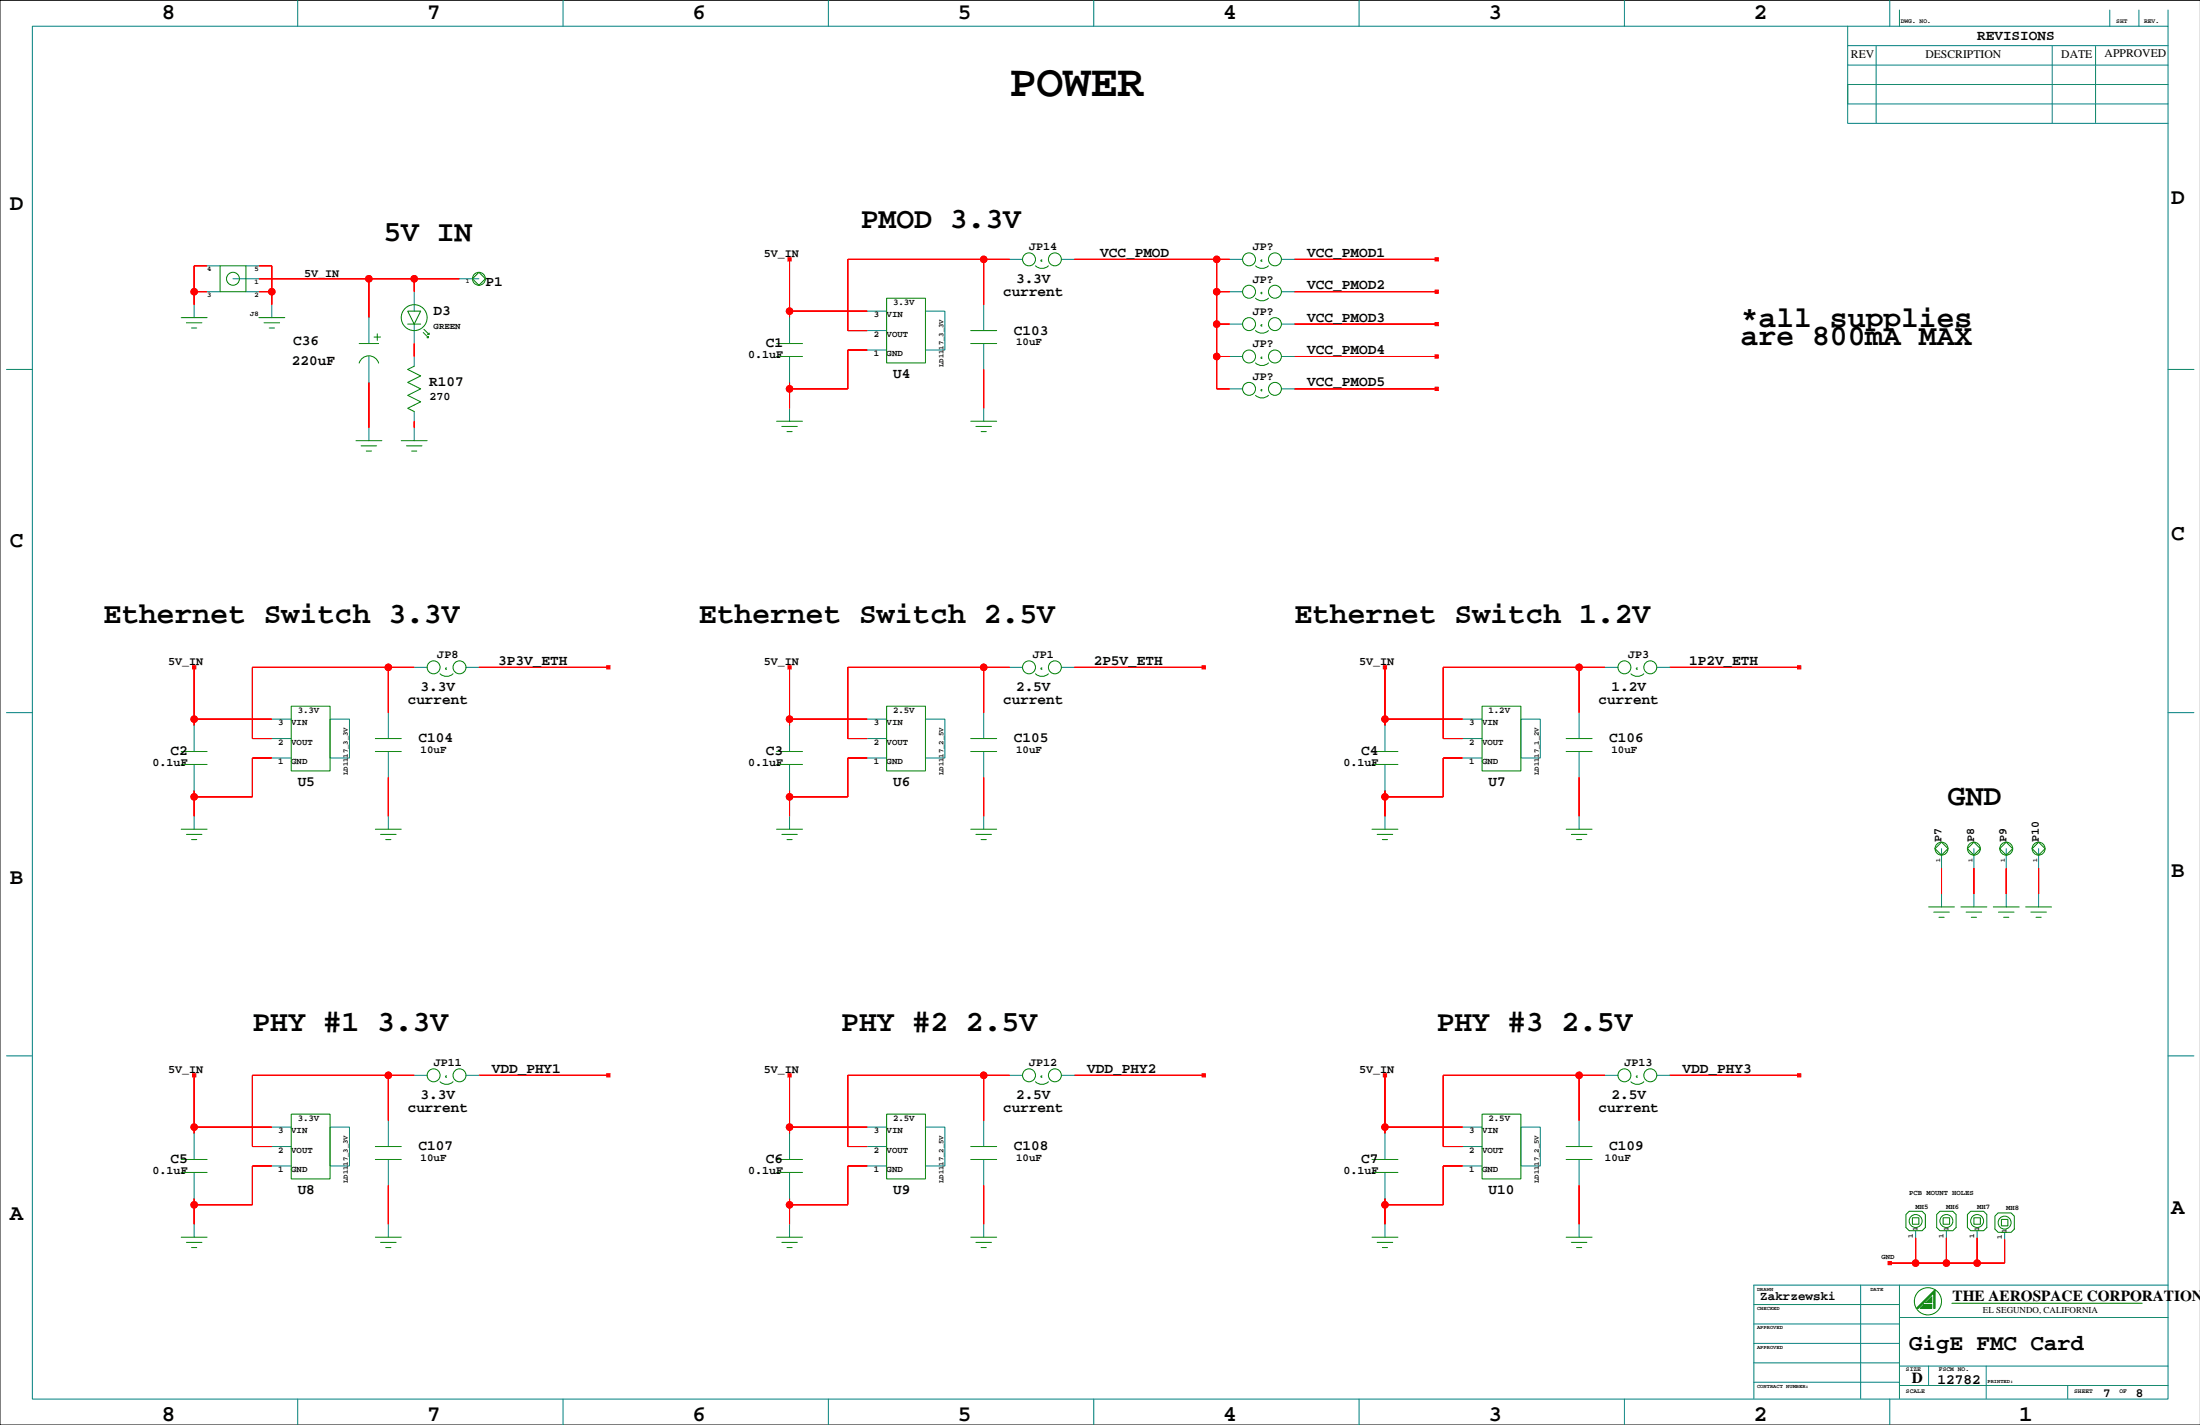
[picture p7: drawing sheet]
<svg xmlns="http://www.w3.org/2000/svg" width="863mm" height="559mm" viewBox="0 0 863 559" stroke-linecap="round" stroke-linejoin="round" font-family="sans-serif">
<path d="M863.3 .1h-863.3v558.7h863.3" fill="none" stroke="#000" stroke-width=".39"/>
<g fill="none" stroke="#008080" stroke-width=".39">
<path d="M12.7 10.3h838v538.3h-838zM116.8 .1v10.2M220.9 .1v10.2M325 .1v10.2M429.2 .1v10.2M533.3 .1v10.2M637.4 .1v10.2M725 17.9v7.6h125.7M725 10.3v7.6h125.7M736.2 18.2v7.3M741.5 .1v10.2M745.3 3.9v6.4"/>
<path d="M805.3 18.2v7.3M822.3 18.2v7.3M827.9 3.9v6.4M839.3 3.9v6.4M850.7 3.9v6.4M725 25.5v7.6h125.7M736.2 25.8v14.7M805.3 25.8v7.3M805.3 33.4v7.4M822.3 25.8v14.7M725 40.8v7.6h125.7M725 40.5v-7.4v7.7h125.7"/>
<path d="M736.2 40.8v7.3M805.3 41v7.4M822.3 40.8v7.3M76.2 119.5v5.1M81.3 114.4h5M81.3 104.2h5M91.4 109.3h10.2M96.5 114.4h5.1M96.5 104.2h5.1M106.7 119.5v5.1M162.5 114.4v7.6M180.3 109.3h7.6"/>
<path d="M386 119.5v10.1M396.1 101.7h5.1M416.5 101.7h5M482.5 101.7h5.1M482.5 114.4h5.1M502.8 101.7h5.1M502.8 114.4h5.1M144.7 124.6v10.1M144.7 139.8v10.2M162.5 127.1v7.6M162.5 139.8v3.8M309.8 124.6v10.1"/>
<path d="M309.8 139.8v10.2M340.3 122h7.6M340.3 129.6h7.6M340.3 137.3h7.6M386 134.7v10.2M482.5 127.1h5.1M482.5 139.8h5.1M502.8 127.1h5.1M502.8 139.8h5.1M2.5 144.9h10.2M482.5 152.5h5.1M502.8 152.5h5.1"/>
<path d="M850.7 144.9h10.2M144.7 167.7v5.1M162.5 161.4v3.8M162.5 167.7v5.1M309.8 160.1v5.1M386 160.1v5.1M2.5 279.5h10.2M152.4 279.5v10.1M162.5 261.7h5.1M182.8 261.7h5.1M386 279.5v10.1M396.1 261.7h5.1"/>
<path d="M416.5 261.7h5M619.6 279.5v10.1M629.8 261.7h5.1M650.1 261.7h5.1M850.7 279.5h10.2M76.2 284.5v10.2M76.2 299.8v10.1M106.7 282h7.6M106.7 289.6h7.6M106.7 297.2h7.6M152.4 294.7v10.2M309.8 284.5v10.2"/>
<path d="M309.8 299.8v10.1M340.3 282h7.6M340.3 289.6h7.6M340.3 297.2h7.6M386 294.7v10.2M543.4 284.5v10.2M543.4 299.8v10.1M573.9 282h7.6M573.9 289.6h7.6M573.9 297.2h7.6M619.6 294.7v10.2M76.2 320.1v5.1"/>
<path d="M152.4 320.1v5.1M309.8 320.1v5.1M386 320.1v5.1M543.4 320.1v5.1M619.6 320.1v5.1M761.8 332.8v7.6M774.5 332.8v7.6M787.2 332.8v7.6M799.9 332.8v7.6M761.8 350.6v5M774.5 350.6v5M787.2 350.6v5"/>
<path d="M799.9 350.6v5M2.5 414.1h10.2M850.7 414.1h10.2M152.4 439.4v10.2M162.5 421.7h5.1M182.8 421.7h5.1M386 439.4v10.2M396.1 421.7h5.1M416.5 421.7h5M619.6 439.4v10.2M629.8 421.7h5.1M650.1 421.7h5.1"/>
<path d="M76.2 444.5v10.2M76.2 459.8v10.1M106.7 442h7.6M106.7 449.6h7.6M106.7 457.2h7.6M152.4 454.7v10.1M309.8 444.5v10.2M309.8 459.8v10.1M340.3 442h7.6M340.3 449.6h7.6M340.3 457.2h7.6M386 454.7v10.1"/>
<path d="M543.4 444.5v10.2M543.4 459.8v10.1M573.9 442h7.6M573.9 449.6h7.6M573.9 457.2h7.6M619.6 454.7v10.1M76.2 480.1v5.1M152.4 480.1v5.1M309.8 480.1v5.1M386 480.1v5.1M543.4 480.1v5.1M619.6 480.1v5.1"/>
<path d="M751.7 482.9v2.5M763.7 482.9v2.5M775.8 482.9v2.5M786.6 483.5v2.5M688.2 519.2h57.1M688.2 511.6h57.1M730.1 503.9v44.5M745.3 503.9v44.5M745.3 516.6h105.4M850.7 503.9h-162.5v44.5M688.2 534.4h57.1M688.2 526.8h57.1"/>
<path d="M745.3 535.7h105.4M756.7 535.7v7.6M779.3 535.7v12.7M116.8 548.6v10.2M220.9 548.6v10.2M325 548.6v10.2M429.2 548.6v10.2M533.3 548.6v10.2M637.4 548.6v10.2M688.2 542h57.1M741.5 548.6v10.2M745.3 543.3h105.4"/>
<path d="M811.3 543.3v5.1"/>
</g>
<g fill="none" stroke="#008000" stroke-width=".39">
<path d="M86.3 104.2h10.2v10.2h-10.2zM185.4 109.3l2.5-2.5 2.6 2.5-2.6 2.6zM347.9 116.9h15.2v25.4h-15.2zM406.3 104.2a3.7 3.7 0 0 0 5.1 0M408.8 102l-.4 .2 .4 .3M492.6 104.2a3.7 3.7 0 0 0 5.1 0M492.6 116.9a3.7 3.7 0 0 0 5.1 0M495.2 102l-.4 .2 .4 .3M495.2 114.7l-.4 .2 .4 .3M71.1 124.6h10.2M73.1 126.6h6.1M75.2 128.6h2"/>
<path d="M101.6 124.6h10.1M103.6 126.6h6.1M105.6 128.6h2.1M140.9 134.7h7.7M146.8 132.2h2.5M148 130.9v2.5M160 122h5.1l-2.6 5.1zM160 127.1h5.1M166.1 130.4l1.8 1.8M166.3 129.1l1.8 1.8M304.7 134.7h10.2M304.7 139.8h10.2"/>
<path d="M380.9 134.7h10.2M380.9 129.6h10.2M492.6 129.6a3.7 3.7 0 0 0 5.1 0M495.2 127.4l-.4 .2 .4 .3M140.9 142.4a4 4 0 0 1 3.8-2.9 4 4 0 0 1 3.9 2.9M162.5 143.6l-2.5 1.3 5.1 2.5-5.1 2.6 5.1 2.5-5.1 2.5 5.1 2.6-5.1 2.5 2.5 1.3M492.6 142.3a3.7 3.7 0 0 0 5.1 0M492.6 155a3.7 3.7 0 0 0 5.1 0M495.2 140.1l-.4 .2 .4 .3M495.2 152.7l-.4 .3 .4 .3M139.7 172.8h10.1M141.7 174.8h6.1"/>
<path d="M143.7 176.9h2.1M157.4 172.8h10.2M159.5 174.8h6.1M161.5 176.9h2M304.7 165.2h10.2M306.8 167.2h6.1M308.8 169.3h2M380.9 165.2h10.2M382.9 167.2h6.1M385 169.3h2M114.3 276.9h15.2v25.4h-15.2zM172.7 264.2a3.7 3.7 0 0 0 5.1 0"/>
<path d="M175.2 261.9l-.4 .3 .4 .2M347.9 276.9h15.2v25.4h-15.2zM406.3 264.2a3.7 3.7 0 0 0 5.1 0M408.8 261.9l-.4 .3 .4 .2M581.5 276.9h15.3v25.4h-15.3zM639.9 264.2a3.7 3.7 0 0 0 5.1 0M642.5 261.9l-.4 .3 .4 .2M71.1 294.7h10.2M71.1 299.8h10.2M147.3 294.7h10.1M147.3 289.6h10.1M304.7 294.7h10.2"/>
<path d="M304.7 299.8h10.2M380.9 294.7h10.2M380.9 289.6h10.2M538.4 294.7h10.1M538.4 299.8h10.1M614.5 294.7h10.2M614.5 289.6h10.2M71.1 325.2h10.2M73.1 327.2h6.1M75.2 329.2h2M147.3 325.2h10.1M149.3 327.2h6.1"/>
<path d="M151.3 329.2h2.1M304.7 325.2h10.2M306.8 327.2h6.1M308.8 329.2h2M380.9 325.2h10.2M382.9 327.2h6.1M385 329.2h2M538.4 325.2h10.1M540.4 327.2h6.1M542.4 329.2h2.1M614.5 325.2h10.2M616.6 327.2h6.1"/>
<path d="M618.6 329.2h2M759.3 332.8l2.5-2.5 2.6 2.5-2.6 2.5zM772 332.8l2.5-2.5 2.6 2.5-2.6 2.5zM784.7 332.8l2.5-2.5 2.6 2.5-2.6 2.5zM797.4 332.8l2.5-2.5 2.6 2.5-2.6 2.5zM756.7 355.6h10.2M758.8 357.7h6.1M760.8 359.7h2M769.4 355.6h10.2M771.5 357.7h6.1M773.5 359.7h2M782.1 355.6h10.2"/>
<path d="M784.2 357.7h6.1M786.2 359.7h2M794.8 355.6h10.2M796.9 357.7h6.1M798.9 359.7h2M114.3 436.9h15.2v25.4h-15.2zM172.7 424.2a3.7 3.7 0 0 0 5.1 0M175.2 421.9l-.4 .3 .4 .2M347.9 436.9h15.2v25.4h-15.2zM406.3 424.2a3.7 3.7 0 0 0 5.1 0M408.8 421.9l-.4 .3 .4 .2M581.5 436.9h15.3v25.4h-15.3z"/>
<path d="M639.9 424.2a3.7 3.7 0 0 0 5.1 0M642.5 421.9l-.4 .3 .4 .2M71.1 454.7h10.2M71.1 459.8h10.2M147.3 454.7h10.1M147.3 449.6h10.1M304.7 454.7h10.2M304.7 459.8h10.2M380.9 454.7h10.2M380.9 449.6h10.2M538.4 454.7h10.1M538.4 459.8h10.1"/>
<path d="M614.5 454.7h10.2M614.5 449.6h10.2M747.9 476.3l1.2-1.3h5.1l1.3 1.3v5l-1.3 1.3h-5.1l-1.2-1.3zM750.4 477.5h2.5v2.6h-2.5zM759.9 476.3l1.3-1.3h5.1l1.2 1.3v5l-1.2 1.3h-5.1l-1.3-1.3zM762.5 477.5h2.5v2.6h-2.5zM773.3 475h5l1.3 1.3v5l-1.3 1.3h-5l-1.3-1.3v-5zM774.5 477.5h2.6v2.6h-2.6zM784 475.6h5.1l1.3 1.3v5.1l-1.3 1.3h-5.1l-1.2-1.3v-5.1zM785.3 478.2h2.6v2.5h-2.6zM71.1 485.2h10.2M73.1 487.2h6.1"/>
<path d="M75.2 489.2h2M147.3 485.2h10.1M149.3 487.2h6.1M151.3 489.2h2.1M304.7 485.2h10.2M306.8 487.2h6.1M308.8 489.2h2M380.9 485.2h10.2M382.9 487.2h6.1M385 489.2h2M538.4 485.2h10.1M540.4 487.2h6.1"/>
<path d="M542.4 489.2h2.1M614.5 485.2h10.2M616.6 487.2h6.1M618.6 489.2h2M765.9 511.1h74.6"/>
<circle cx="91.4" cy="109.3" r="2.54"/>
<circle cx="187.9" cy="109.3" r="2.54"/>
<circle cx="403.8" cy="101.7" r="2.54"/>
<circle cx="413.9" cy="101.7" r="2.54"/>
<circle cx="490.1" cy="101.7" r="2.54"/>
<circle cx="490.1" cy="114.4" r="2.54"/>
<circle cx="500.3" cy="101.7" r="2.54"/>
<circle cx="500.3" cy="114.4" r="2.54"/>
<circle cx="162.5" cy="124.6" r="5.1"/>
<circle cx="490.1" cy="127.1" r="2.54"/>
<circle cx="490.1" cy="139.8" r="2.54"/>
<circle cx="500.3" cy="127.1" r="2.54"/>
<circle cx="500.3" cy="139.8" r="2.54"/>
<circle cx="490.1" cy="152.5" r="2.54"/>
<circle cx="500.3" cy="152.5" r="2.54"/>
<circle cx="170.1" cy="261.7" r="2.54"/>
<circle cx="180.3" cy="261.7" r="2.54"/>
<circle cx="403.8" cy="261.7" r="2.54"/>
<circle cx="413.9" cy="261.7" r="2.54"/>
<circle cx="637.4" cy="261.7" r="2.54"/>
<circle cx="647.6" cy="261.7" r="2.54"/>
<circle cx="761.8" cy="332.8" r="2.54"/>
<circle cx="774.5" cy="332.8" r="2.54"/>
<circle cx="787.2" cy="332.8" r="2.54"/>
<circle cx="799.9" cy="332.8" r="2.54"/>
<circle cx="170.1" cy="421.7" r="2.54"/>
<circle cx="180.3" cy="421.7" r="2.54"/>
<circle cx="403.8" cy="421.7" r="2.54"/>
<circle cx="413.9" cy="421.7" r="2.54"/>
<circle cx="637.4" cy="421.7" r="2.54"/>
<circle cx="647.6" cy="421.7" r="2.54"/>
<circle cx="751.7" cy="478.8" r="2.54"/>
<circle cx="763.7" cy="478.8" r="2.54"/>
<circle cx="775.8" cy="478.8" r="2.54"/>
<circle cx="786.6" cy="479.4" r="2.54"/>
<circle cx="756.5" cy="510.3" r="5.3"/>
</g>
<g fill="#008000" stroke="#008000" stroke-width=".39">
<path d="M755.5 510.8l2.5-2.3v2.3z" fill-rule="evenodd"/>
<path d="M753.4 513.1l1.6-1.5h3v1.5z" fill-rule="evenodd"/>
<path d="M759.3 505.7v7.4h-.5v-6.1l-6.1 6.1h-.8z" fill-rule="evenodd"/>
</g>
<g fill="#f00" stroke="#f00" stroke-width=".39">
<path d="M655.2 261.7h50.8z" fill-rule="evenodd"/>
<path d="M705.3 261.1h1.3v1.2h-1.3z" fill-rule="evenodd"/>
<path d="M187.9 421.7h50.8z" fill-rule="evenodd"/>
<path d="M238.1 421h1.2v1.3h-1.2z" fill-rule="evenodd"/>
<path d="M421.5 421.7h50.8z" fill-rule="evenodd"/>
<path d="M471.7 421h1.3v1.3h-1.3z" fill-rule="evenodd"/>
<path d="M655.2 421.7h50.8z" fill-rule="evenodd"/>
<path d="M705.3 421h1.3v1.3h-1.3z" fill-rule="evenodd"/>
<path d="M144.7 150v17.7z" fill-rule="evenodd"/>
<path d="M76.2 114.4v5.1z" fill-rule="evenodd"/>
<path d="M76.2 104.2h5.1z" fill-rule="evenodd"/>
<path d="M76.2 104.2v10.2z" fill-rule="evenodd"/>
<path d="M76.2 114.4h5.1z" fill-rule="evenodd"/>
<path d="M101.6 114.4h5.1z" fill-rule="evenodd"/>
<path d="M106.7 114.4v5.1z" fill-rule="evenodd"/>
<path d="M101.6 104.2h5.1z" fill-rule="evenodd"/>
<path d="M106.7 104.2v10.2z" fill-rule="evenodd"/>
<path d="M152.4 304.9v15.2z" fill-rule="evenodd"/>
<path d="M76.2 309.9v2.6z" fill-rule="evenodd"/>
<path d="M76.2 312.5v7.6z" fill-rule="evenodd"/>
<path d="M99 297.2h7.7z" fill-rule="evenodd"/>
<path d="M99 297.2v15.3z" fill-rule="evenodd"/>
<path d="M76.2 312.5h22.8z" fill-rule="evenodd"/>
<path d="M152.4 261.7h10.1z" fill-rule="evenodd"/>
<path d="M152.4 261.7v17.8z" fill-rule="evenodd"/>
<path d="M99 261.7h53.4z" fill-rule="evenodd"/>
<path d="M99 261.7v27.9z" fill-rule="evenodd"/>
<path d="M99 289.6h7.7z" fill-rule="evenodd"/>
<path d="M76.2 282v2.5z" fill-rule="evenodd"/>
<path d="M76.2 282h30.5z" fill-rule="evenodd"/>
<path d="M76.2 261.7v20.3z" fill-rule="evenodd"/>
<path d="M75.5 261.1h1.3v1.2h-1.3z" fill-rule="evenodd"/>
<path d="M187.9 261.7h50.8z" fill-rule="evenodd"/>
<path d="M238.1 261.1h1.2v1.2h-1.2z" fill-rule="evenodd"/>
<path d="M619.6 304.9v15.2z" fill-rule="evenodd"/>
<path d="M543.4 309.9v2.6z" fill-rule="evenodd"/>
<path d="M566.3 297.2h7.6z" fill-rule="evenodd"/>
<path d="M566.3 297.2v15.3z" fill-rule="evenodd"/>
<path d="M543.4 312.5h22.9z" fill-rule="evenodd"/>
<path d="M543.4 312.5v7.6z" fill-rule="evenodd"/>
<path d="M619.6 261.7v17.8z" fill-rule="evenodd"/>
<path d="M619.6 261.7h10.2z" fill-rule="evenodd"/>
<path d="M566.3 261.7h53.3z" fill-rule="evenodd"/>
<path d="M566.3 261.7v27.9z" fill-rule="evenodd"/>
<path d="M566.3 289.6h7.6z" fill-rule="evenodd"/>
<path d="M543.4 282v2.5z" fill-rule="evenodd"/>
<path d="M543.4 261.7v20.3z" fill-rule="evenodd"/>
<path d="M543.4 282h30.5z" fill-rule="evenodd"/>
<path d="M542.8 261.1h1.3v1.2h-1.3z" fill-rule="evenodd"/>
<path d="M152.4 464.8v15.3z" fill-rule="evenodd"/>
<path d="M76.2 469.9v2.6z" fill-rule="evenodd"/>
<path d="M99 457.2h7.7z" fill-rule="evenodd"/>
<path d="M99 457.2v15.3z" fill-rule="evenodd"/>
<path d="M76.2 472.5h22.8z" fill-rule="evenodd"/>
<path d="M76.2 472.5v7.6z" fill-rule="evenodd"/>
<path d="M99 449.6h7.7z" fill-rule="evenodd"/>
<path d="M99 421.7v27.9z" fill-rule="evenodd"/>
<path d="M99 421.7h53.4z" fill-rule="evenodd"/>
<path d="M152.4 421.7v17.7z" fill-rule="evenodd"/>
<path d="M152.4 421.7h10.1z" fill-rule="evenodd"/>
<path d="M76.2 442v2.5z" fill-rule="evenodd"/>
<path d="M76.2 442h30.5z" fill-rule="evenodd"/>
<path d="M76.2 421.7v20.3z" fill-rule="evenodd"/>
<path d="M75.5 421h1.3v1.3h-1.3z" fill-rule="evenodd"/>
<path d="M619.6 464.8v15.3z" fill-rule="evenodd"/>
<path d="M543.4 469.9v2.6z" fill-rule="evenodd"/>
<path d="M566.3 457.2h7.6z" fill-rule="evenodd"/>
<path d="M566.3 457.2v15.3z" fill-rule="evenodd"/>
<path d="M543.4 472.5h22.9z" fill-rule="evenodd"/>
<path d="M543.4 472.5v7.6z" fill-rule="evenodd"/>
<path d="M619.6 421.7v17.7z" fill-rule="evenodd"/>
<path d="M566.3 449.6h7.6z" fill-rule="evenodd"/>
<path d="M566.3 421.7v27.9z" fill-rule="evenodd"/>
<path d="M566.3 421.7h53.3z" fill-rule="evenodd"/>
<path d="M619.6 421.7h10.2z" fill-rule="evenodd"/>
<path d="M543.4 442v2.5z" fill-rule="evenodd"/>
<path d="M543.4 442h30.5z" fill-rule="evenodd"/>
<path d="M543.4 421.7v20.3z" fill-rule="evenodd"/>
<path d="M542.8 421h1.3v1.3h-1.3z" fill-rule="evenodd"/>
<path d="M386 464.8v15.3z" fill-rule="evenodd"/>
<path d="M309.8 469.9v2.6z" fill-rule="evenodd"/>
<path d="M309.8 472.5v7.6z" fill-rule="evenodd"/>
<path d="M332.7 457.2h7.6z" fill-rule="evenodd"/>
<path d="M332.7 457.2v15.3z" fill-rule="evenodd"/>
<path d="M309.8 472.5h22.9z" fill-rule="evenodd"/>
<path d="M386 421.7h10.1z" fill-rule="evenodd"/>
<path d="M386 421.7v17.7z" fill-rule="evenodd"/>
<path d="M332.7 421.7h53.3z" fill-rule="evenodd"/>
<path d="M332.7 421.7v27.9z" fill-rule="evenodd"/>
<path d="M332.7 449.6h7.6z" fill-rule="evenodd"/>
<path d="M309.8 442v2.5z" fill-rule="evenodd"/>
<path d="M309.8 421.7v20.3z" fill-rule="evenodd"/>
<path d="M309.8 442h30.5z" fill-rule="evenodd"/>
<path d="M309.2 421h1.2v1.3h-1.2z" fill-rule="evenodd"/>
<path d="M386 144.9v15.2z" fill-rule="evenodd"/>
<path d="M309.8 150v2.5z" fill-rule="evenodd"/>
<path d="M332.7 137.3h7.6z" fill-rule="evenodd"/>
<path d="M332.7 137.3v15.2z" fill-rule="evenodd"/>
<path d="M309.8 152.5h22.9z" fill-rule="evenodd"/>
<path d="M309.8 152.5v7.6z" fill-rule="evenodd"/>
<path d="M332.7 129.6h7.6z" fill-rule="evenodd"/>
<path d="M332.7 101.7v27.9z" fill-rule="evenodd"/>
<path d="M332.7 101.7h53.3z" fill-rule="evenodd"/>
<path d="M386 101.7v17.8z" fill-rule="evenodd"/>
<path d="M386 101.7h10.1z" fill-rule="evenodd"/>
<path d="M309.8 122v2.6z" fill-rule="evenodd"/>
<path d="M309.8 122h30.5z" fill-rule="evenodd"/>
<path d="M309.8 101.7v20.3z" fill-rule="evenodd"/>
<path d="M309.2 101.1h1.2v1.2h-1.2z" fill-rule="evenodd"/>
<path d="M162.5 134.7v5.1z" fill-rule="evenodd"/>
<path d="M162.5 165.2v2.5z" fill-rule="evenodd"/>
<path d="M162.5 109.3h17.8z" fill-rule="evenodd"/>
<path d="M144.7 109.3v15.3z" fill-rule="evenodd"/>
<path d="M162.5 109.3v5.1z" fill-rule="evenodd"/>
<path d="M101.6 109.3h43.1z" fill-rule="evenodd"/>
<path d="M144.7 109.3h17.8z" fill-rule="evenodd"/>
<path d="M761.8 340.4v10.2z" fill-rule="evenodd"/>
<path d="M787.2 340.4v10.2z" fill-rule="evenodd"/>
<path d="M774.5 340.4v10.2z" fill-rule="evenodd"/>
<path d="M799.9 340.4v10.2z" fill-rule="evenodd"/>
<path d="M386 304.9v15.2z" fill-rule="evenodd"/>
<path d="M332.7 297.2h7.6z" fill-rule="evenodd"/>
<path d="M332.7 297.2v15.3z" fill-rule="evenodd"/>
<path d="M309.8 312.5h22.9z" fill-rule="evenodd"/>
<path d="M309.8 312.5v7.6z" fill-rule="evenodd"/>
<path d="M309.8 309.9v2.6z" fill-rule="evenodd"/>
<path d="M386 261.7v17.8z" fill-rule="evenodd"/>
<path d="M386 261.7h10.1z" fill-rule="evenodd"/>
<path d="M332.7 261.7h53.3z" fill-rule="evenodd"/>
<path d="M332.7 261.7v27.9z" fill-rule="evenodd"/>
<path d="M332.7 289.6h7.6z" fill-rule="evenodd"/>
<path d="M309.8 282h30.5z" fill-rule="evenodd"/>
<path d="M309.8 282v2.5z" fill-rule="evenodd"/>
<path d="M309.8 261.7v20.3z" fill-rule="evenodd"/>
<path d="M309.2 261.1h1.2v1.2h-1.2z" fill-rule="evenodd"/>
<path d="M421.5 261.7h50.8z" fill-rule="evenodd"/>
<path d="M471.7 261.1h1.3v1.2h-1.3z" fill-rule="evenodd"/>
<path d="M751.7 485.4v9.9z" fill-rule="evenodd"/>
<path d="M763.7 485.4v9.9z" fill-rule="evenodd"/>
<path d="M751.7 495.3h12z" fill-rule="evenodd"/>
<path d="M775.8 485.4v9.9z" fill-rule="evenodd"/>
<path d="M763.7 495.3h12.1z" fill-rule="evenodd"/>
<path d="M786.6 486v9.3z" fill-rule="evenodd"/>
<path d="M775.8 495.3h10.8z" fill-rule="evenodd"/>
<path d="M741.5 495.3h10.2z" fill-rule="evenodd"/>
<path d="M740.9 494.7h1.2v1.2h-1.2z" fill-rule="evenodd"/>
<path d="M507.9 101.7h55.9z" fill-rule="evenodd"/>
<path d="M563.1 101.1h1.3v1.2h-1.3z" fill-rule="evenodd"/>
<path d="M507.9 114.4h55.9z" fill-rule="evenodd"/>
<path d="M563.1 113.8h1.3v1.2h-1.3z" fill-rule="evenodd"/>
<path d="M507.9 127.1h55.9z" fill-rule="evenodd"/>
<path d="M563.1 126.5h1.3v1.2h-1.3z" fill-rule="evenodd"/>
<path d="M507.9 139.8h55.9z" fill-rule="evenodd"/>
<path d="M563.1 139.2h1.3v1.2h-1.3z" fill-rule="evenodd"/>
<path d="M507.9 152.5h55.9z" fill-rule="evenodd"/>
<path d="M563.1 151.9h1.3v1.2h-1.3z" fill-rule="evenodd"/>
<path d="M477.4 101.7v12.7z" fill-rule="evenodd"/>
<path d="M477.4 114.4v12.7z" fill-rule="evenodd"/>
<path d="M477.4 114.4h5.1z" fill-rule="evenodd"/>
<path d="M477.4 127.1v12.7z" fill-rule="evenodd"/>
<path d="M477.4 127.1h5.1z" fill-rule="evenodd"/>
<path d="M477.4 152.5h5.1z" fill-rule="evenodd"/>
<path d="M477.4 139.8v12.7z" fill-rule="evenodd"/>
<path d="M477.4 139.8h5.1z" fill-rule="evenodd"/>
<path d="M421.5 101.7h55.9z" fill-rule="evenodd"/>
<path d="M477.4 101.7h5.1z" fill-rule="evenodd"/>
<circle cx="76.2" cy="114.4" r="1.27"/>
<circle cx="106.7" cy="114.4" r="1.27"/>
<circle cx="76.2" cy="312.5" r="1.27"/>
<circle cx="152.4" cy="261.7" r="1.27"/>
<circle cx="76.2" cy="282" r="1.27"/>
<circle cx="543.4" cy="312.5" r="1.27"/>
<circle cx="619.6" cy="261.7" r="1.27"/>
<circle cx="543.4" cy="282" r="1.27"/>
<circle cx="76.2" cy="472.5" r="1.27"/>
<circle cx="152.4" cy="421.7" r="1.27"/>
<circle cx="76.2" cy="442" r="1.27"/>
<circle cx="543.4" cy="472.5" r="1.27"/>
<circle cx="619.6" cy="421.7" r="1.27"/>
<circle cx="543.4" cy="442" r="1.27"/>
<circle cx="309.8" cy="472.5" r="1.27"/>
<circle cx="386" cy="421.7" r="1.27"/>
<circle cx="309.8" cy="442" r="1.27"/>
<circle cx="309.8" cy="152.5" r="1.27"/>
<circle cx="386" cy="101.7" r="1.27"/>
<circle cx="309.8" cy="122" r="1.27"/>
<circle cx="144.7" cy="109.3" r="1.27"/>
<circle cx="162.5" cy="109.3" r="1.27"/>
<circle cx="309.8" cy="312.5" r="1.27"/>
<circle cx="386" cy="261.7" r="1.27"/>
<circle cx="309.8" cy="282" r="1.27"/>
<circle cx="763.7" cy="495.3" r="1.27"/>
<circle cx="775.8" cy="495.3" r="1.27"/>
<circle cx="751.7" cy="495.3" r="1.27"/>
<circle cx="477.4" cy="114.4" r="1.27"/>
<circle cx="477.4" cy="127.1" r="1.27"/>
<circle cx="477.4" cy="139.8" r="1.27"/>
<circle cx="477.4" cy="101.7" r="1.27"/>
</g>
<g fill="none" stroke="#f00" stroke-width=".39">
<path d="M76.2 114.4h5.1M81.3 104.2h-5.1v15.3M101.6 104.2h5.1v15.3M101.6 114.4h5.1M101.6 109.3h78.7M144.7 109.3v15.3M162.5 109.3v5.1M309.8 101.7v22.9M386 101.7v17.8M396.1 101.7h-63.4v27.9h7.6M421.5 101.7h61M477.4 114.4h5.1"/>
<path d="M477.4 101.7v50.8h5.1M507.9 114.4h55.9M507.9 101.7h55.9M162.5 134.7v5.1M309.8 122h30.5M340.3 137.3h-7.6v15.2h-22.9M477.4 127.1h5.1M477.4 139.8h5.1M507.9 127.1h55.9M507.9 139.8h55.9M144.7 150v17.7M309.8 150v10.1"/>
<path d="M386 144.9v15.2M507.9 152.5h55.9M162.5 165.2v2.5M76.2 261.7v22.8M152.4 261.7v17.8M162.5 261.7h-63.5v27.9h7.7M187.9 261.7h50.8M309.8 261.7v22.8M386 261.7v17.8M396.1 261.7h-63.4v27.9h7.6M421.5 261.7h50.8M543.4 261.7v22.8"/>
<path d="M619.6 261.7v17.8M629.8 261.7h-63.5v27.9h7.6M655.2 261.7h50.8M76.2 282h30.5M106.7 297.2h-7.7v15.3h-22.8M309.8 282h30.5M340.3 297.2h-7.6v15.3h-22.9M543.4 282h30.5M573.9 297.2h-7.6v15.3h-22.9M76.2 309.9v10.2M152.4 304.9v15.2M309.8 309.9v10.2"/>
<path d="M386 304.9v15.2M543.4 309.9v10.2M619.6 304.9v15.2M761.8 340.4v10.2M774.5 340.4v10.2M787.2 340.4v10.2M799.9 340.4v10.2M76.2 421.7v22.8M152.4 421.7v17.7M162.5 421.7h-63.5v27.9h7.7M187.9 421.7h50.8M309.8 421.7v22.8"/>
<path d="M386 421.7v17.7M396.1 421.7h-63.4v27.9h7.6M421.5 421.7h50.8M543.4 421.7v22.8M619.6 421.7v17.7M629.8 421.7h-63.5v27.9h7.6M655.2 421.7h50.8M76.2 442h30.5M106.7 457.2h-7.7v15.3h-22.8M309.8 442h30.5M340.3 457.2h-7.6v15.3h-22.9M543.4 442h30.5"/>
<path d="M573.9 457.2h-7.6v15.3h-22.9M76.2 469.9v10.2M152.4 464.8v15.3M309.8 469.9v10.2M386 464.8v15.3M543.4 469.9v10.2M619.6 464.8v15.3M751.7 485.4v9.9M763.7 485.4v9.9M775.8 485.4v9.9M786.6 486v9.3h-45.1"/>
<circle cx="76.2" cy="114.4" r="1.27"/>
<circle cx="106.7" cy="114.4" r="1.27"/>
<circle cx="144.7" cy="109.3" r="1.27"/>
<circle cx="162.5" cy="109.3" r="1.27"/>
<circle cx="386" cy="101.7" r="1.27"/>
<circle cx="477.4" cy="114.4" r="1.27"/>
<circle cx="477.4" cy="101.7" r="1.27"/>
<circle cx="309.8" cy="122" r="1.27"/>
<circle cx="477.4" cy="127.1" r="1.27"/>
<circle cx="477.4" cy="139.8" r="1.27"/>
<circle cx="309.8" cy="152.5" r="1.27"/>
<circle cx="152.4" cy="261.7" r="1.27"/>
<circle cx="386" cy="261.7" r="1.27"/>
<circle cx="619.6" cy="261.7" r="1.27"/>
<circle cx="76.2" cy="282" r="1.27"/>
<circle cx="309.8" cy="282" r="1.27"/>
<circle cx="543.4" cy="282" r="1.27"/>
<circle cx="76.2" cy="312.5" r="1.27"/>
<circle cx="309.8" cy="312.5" r="1.27"/>
<circle cx="543.4" cy="312.5" r="1.27"/>
<circle cx="152.4" cy="421.7" r="1.27"/>
<circle cx="386" cy="421.7" r="1.27"/>
<circle cx="619.6" cy="421.7" r="1.27"/>
<circle cx="76.2" cy="442" r="1.27"/>
<circle cx="309.8" cy="442" r="1.27"/>
<circle cx="543.4" cy="442" r="1.27"/>
<circle cx="76.2" cy="472.5" r="1.27"/>
<circle cx="309.8" cy="472.5" r="1.27"/>
<circle cx="543.4" cy="472.5" r="1.27"/>
<circle cx="751.7" cy="495.3" r="1.27"/>
<circle cx="763.7" cy="495.3" r="1.27"/>
<circle cx="775.8" cy="495.3" r="1.27"/>
</g>
<path d="M363.1 122h7.7v15.3h-7.7zM129.5 282h7.6v15.2h-7.6zM363.1 282h7.7v15.2h-7.7zM596.8 282h7.6v15.2h-7.6zM129.5 442h7.6v15.2h-7.6zM363.1 442h7.7v15.2h-7.7zM596.8 442h7.6v15.2h-7.6z" fill="none" stroke="#008284" stroke-width=".39"/>
<path d="M167.6 132.4l.5-.5v.5zM168.4 130.7v.5h-.5z" fill="none" stroke="#008200" stroke-width=".39"/>
<text font-size="17.6" x="396.1" y="37.6">POWER</text>
<g font-size="11.6">
<text x="337.7" y="89.5">PMOD 3.3V</text>
<text x="150.5" y="94.6">5V IN</text>
<text x="683.1" y="128">*all supplies</text>
<text x="683.1" y="135.2">are 800mA MAX</text>
<text x="40.6" y="244.4">Ethernet Switch 3.3V</text>
<text x="274.3" y="244.4">Ethernet Switch 2.5V</text>
<text x="507.9" y="244.4">Ethernet Switch 1.2V</text>
<text x="764.4" y="315.5">GND</text>
<text x="99" y="404.4">PHY #1 3.3V</text>
<text x="330.1" y="404.4">PHY #2 2.5V</text>
<text x="563.8" y="404.4">PHY #3 2.5V</text>
</g>
<g font-size="8.8">
<text x="63.5" y="7.4">8</text>
<text x="167.6" y="7.4">7</text>
<text x="271.7" y="7.4">6</text>
<text x="375.8" y="7.4">5</text>
<text x="480" y="7.4">4</text>
<text x="584.1" y="7.4">3</text>
<text x="688.2" y="7.4">2</text>
<text x="3.8" y="82.4">D</text>
<text x="852" y="79.8">D</text>
<text x="3.8" y="214.4">C</text>
<text x="852" y="211.9">C</text>
<text x="3.8" y="346.5">B</text>
<text x="852" y="343.9">B</text>
<text x="3.8" y="478.5">A</text>
<text x="852" y="476">A</text>
<text x="749.1" y="529.3">GigE FMC Card</text>
<text x="63.5" y="557.2">8</text>
<text x="167.6" y="557.2">7</text>
<text x="271.7" y="557.2">6</text>
<text x="375.8" y="557.2">5</text>
<text x="480" y="557.2">4</text>
<text x="584.1" y="557.2">3</text>
<text x="688.2" y="557.2">2</text>
<text x="792.3" y="557.2">1</text>
</g>
<g font-size="6">
<text x="766.1" y="510">THE AEROSPACE CORPORATION</text>
<text x="750.1" y="542.5">D</text>
</g>
<g font-size="5.6">
<text x="775.8" y="15.6">REVISIONS</text>
<text x="431.7" y="100.7">VCC_PMOD</text>
<text x="513" y="100.7">VCC_PMOD1</text>
<text x="190.5" y="112.3">P1</text>
<text x="398.7" y="110.9">3.3V</text>
<text x="513" y="113.4">VCC_PMOD2</text>
<text x="393.6" y="115.9">current</text>
<text x="170.1" y="123.6">D3</text>
<text x="397.8" y="131.2">C103</text>
<text x="513" y="126.1">VCC_PMOD3</text>
<text x="115" y="135.2">C36</text>
<text x="300.5" y="136.3">C1</text>
<text x="114.5" y="143.2">220uF</text>
<text x="513" y="138.8">VCC_PMOD4</text>
<text x="350.4" y="148.1">U4</text>
<text x="168.4" y="151.4">R107</text>
<text x="513" y="151.5">VCC_PMOD5</text>
<text x="195.5" y="260.7">3P3V_ETH</text>
<text x="429.2" y="260.7">2P5V_ETH</text>
<text x="662.8" y="260.7">1P2V_ETH</text>
<text x="160" y="275.9">current</text>
<text x="165.1" y="270.8">3.3V</text>
<text x="393.6" y="275.9">current</text>
<text x="398.7" y="270.8">2.5V</text>
<text x="627.2" y="275.9">current</text>
<text x="632.3" y="270.8">1.2V</text>
<text x="164.2" y="291.2">C104</text>
<text x="397.8" y="291.2">C105</text>
<text x="631.5" y="291.2">C106</text>
<text x="66.9" y="296.2">C2</text>
<text x="300.5" y="296.2">C3</text>
<text x="534.1" y="296.2">C4</text>
<text x="116.8" y="308">U5</text>
<text x="350.4" y="308">U6</text>
<text x="584.1" y="308">U7</text>
<text x="193" y="420.7">VDD_PHY1</text>
<text x="426.6" y="420.7">VDD_PHY2</text>
<text x="660.2" y="420.7">VDD_PHY3</text>
<text x="165.1" y="430.8">3.3V</text>
<text x="398.7" y="430.8">2.5V</text>
<text x="632.3" y="430.8">2.5V</text>
<text x="160" y="435.9">current</text>
<text x="393.6" y="435.9">current</text>
<text x="627.2" y="435.9">current</text>
<text x="164.2" y="451.1">C107</text>
<text x="397.8" y="451.1">C108</text>
<text x="631.5" y="451.1">C109</text>
<text x="66.9" y="456.2">C5</text>
<text x="300.5" y="456.2">C6</text>
<text x="534.1" y="456.2">C7</text>
<text x="116.8" y="468">U8</text>
<text x="350.4" y="468">U9</text>
<text x="584.1" y="468">U10</text>
<text x="760.3" y="542.8">12782</text>
</g>
<g font-size="4.9">
<text x="690.7" y="509.7">Zakrzewski</text>
<text x="825.3" y="547.8">7</text>
<text x="838" y="547.8">8</text>
</g>
<g font-size="4.6">
<text x="726.3" y="22.7">REV</text>
<text x="755.5" y="22.7">DESCRIPTION</text>
<text x="808.8" y="22.7">DATE</text>
<text x="825.8" y="22.4">APPROVED</text>
<text x="299.7" y="100.9">5V_IN</text>
<text x="403.9" y="98.1">JP14</text>
<text x="491.6" y="98.1">JP?</text>
<text x="119.4" y="108.5">5V_IN</text>
<text x="491.6" y="110.8">JP?</text>
<text x="491.6" y="123.5">JP?</text>
<text x="491.6" y="136.2">JP?</text>
<text x="293.5" y="140.5">0.1uF</text>
<text x="491.6" y="148.9">JP?</text>
<text x="168.6" y="156.8">270</text>
<text x="66" y="260.9">5V_IN</text>
<text x="171.6" y="258.1">JP8</text>
<text x="299.7" y="260.9">5V_IN</text>
<text x="405.2" y="258.1">JP1</text>
<text x="533.3" y="260.9">5V_IN</text>
<text x="638.9" y="258.1">JP3</text>
<text x="59.9" y="300.4">0.1uF</text>
<text x="293.5" y="300.4">0.1uF</text>
<text x="527.1" y="300.4">0.1uF</text>
<text x="761.9" y="330.3" transform="rotate(-90 761.9 330.3)">P7</text>
<text x="774.6" y="330.3" transform="rotate(-90 774.6 330.3)">P8</text>
<text x="787.3" y="330.3" transform="rotate(-90 787.3 330.3)">P9</text>
<text x="800" y="330.3" transform="rotate(-90 800 330.3)">P10</text>
<text x="170.2" y="418.1">JP11</text>
<text x="403.9" y="418.1">JP12</text>
<text x="637.5" y="418.1">JP13</text>
<text x="66" y="420.9">5V_IN</text>
<text x="299.7" y="420.9">5V_IN</text>
<text x="533.3" y="420.9">5V_IN</text>
<text x="59.9" y="460.4">0.1uF</text>
<text x="293.5" y="460.4">0.1uF</text>
<text x="527.1" y="460.4">0.1uF</text>
</g>
<g font-size="4.2">
<text x="398.7" y="135.1">10uF</text>
<text x="165.1" y="295.1">10uF</text>
<text x="398.7" y="295.1">10uF</text>
<text x="632.3" y="295.1">10uF</text>
<text x="165.1" y="455.1">10uF</text>
<text x="398.7" y="455.1">10uF</text>
<text x="629.8" y="455.1">10uF</text>
</g>
<g font-size="3.5">
<text x="350.4" y="119.7">3.3V</text>
<text x="342.8" y="124.5">3</text>
<text x="347.9" y="124.5">VIN</text>
<text x="170.1" y="129">GREEN</text>
<text x="342.8" y="132.1">2</text>
<text x="347.9" y="132.1">VOUT</text>
<text x="342.8" y="139.7">1</text>
<text x="347.9" y="139.7">GND</text>
<text x="116.8" y="279.6">3.3V</text>
<text x="350.4" y="279.6">2.5V</text>
<text x="584.1" y="279.6">1.2V</text>
<text x="109.2" y="284.5">3</text>
<text x="114.3" y="284.5">VIN</text>
<text x="342.8" y="284.5">3</text>
<text x="347.9" y="284.5">VIN</text>
<text x="576.4" y="284.5">3</text>
<text x="581.5" y="284.5">VIN</text>
<text x="109.2" y="292.1">2</text>
<text x="114.3" y="292.1">VOUT</text>
<text x="342.8" y="292.1">2</text>
<text x="347.9" y="292.1">VOUT</text>
<text x="576.4" y="292.1">2</text>
<text x="581.5" y="292.1">VOUT</text>
<text x="109.2" y="299.7">1</text>
<text x="114.3" y="299.7">GND</text>
<text x="342.8" y="299.7">1</text>
<text x="347.9" y="299.7">GND</text>
<text x="576.4" y="299.7">1</text>
<text x="581.5" y="299.7">GND</text>
<text x="116.8" y="439.6">3.3V</text>
<text x="350.4" y="439.6">2.5V</text>
<text x="584.1" y="439.6">2.5V</text>
<text x="109.2" y="444.5">3</text>
<text x="114.3" y="444.5">VIN</text>
<text x="342.8" y="444.5">3</text>
<text x="347.9" y="444.5">VIN</text>
<text x="576.4" y="444.5">3</text>
<text x="581.5" y="444.5">VIN</text>
<text x="109.2" y="452.1">2</text>
<text x="114.3" y="452.1">VOUT</text>
<text x="342.8" y="452.1">2</text>
<text x="347.9" y="452.1">VOUT</text>
<text x="576.4" y="452.1">2</text>
<text x="581.5" y="452.1">VOUT</text>
<text x="109.2" y="459.7">1</text>
<text x="114.3" y="459.7">GND</text>
<text x="342.8" y="459.7">1</text>
<text x="347.9" y="459.7">GND</text>
<text x="576.4" y="459.7">1</text>
<text x="581.5" y="459.7">GND</text>
<text x="778.1" y="515">EL SEGUNDO, CALIFORNIA</text>
</g>
<g font-size="2.8">
<text x="81.3" y="106.2">4</text>
<text x="99.9" y="106.2">5</text>
<text x="99.9" y="111.3">1</text>
<text x="81.3" y="116.4">3</text>
<text x="99.9" y="116.4">2</text>
<text x="98.2" y="124">J8</text>
<text x="370.2" y="143.9" transform="rotate(-90 370.2 143.9)">LD1117_3_3V</text>
<text x="136.5" y="303.9" transform="rotate(-90 136.5 303.9)">LD1117_3_3V</text>
<text x="370.2" y="303.9" transform="rotate(-90 370.2 303.9)">LD1117_2_5V</text>
<text x="603.8" y="303.9" transform="rotate(-90 603.8 303.9)">LD1117_1_2V</text>
<text x="136.5" y="463.9" transform="rotate(-90 136.5 463.9)">LD1117_3_3V</text>
<text x="370.2" y="463.9" transform="rotate(-90 370.2 463.9)">LD1117_2_5V</text>
<text x="603.8" y="463.9" transform="rotate(-90 603.8 463.9)">LD1117_2_5V</text>
<text x="749.1" y="468.8">PCB MOUNT HOLES</text>
<text x="751.7" y="473.9">MH5</text>
<text x="763.6" y="473.9">MH6</text>
<text x="775.8" y="473.9">MH7</text>
<text x="787.2" y="474.4">MH8</text>
<text x="750.6" y="485.4" transform="rotate(-90 750.6 485.4)">1</text>
<text x="752.5" y="482.9" transform="rotate(-90 752.5 482.9)">1</text>
<text x="762.6" y="485.4" transform="rotate(-90 762.6 485.4)">1</text>
<text x="764.5" y="482.9" transform="rotate(-90 764.5 482.9)">1</text>
<text x="774.7" y="485.4" transform="rotate(-90 774.7 485.4)">1</text>
<text x="776.6" y="482.9" transform="rotate(-90 776.6 482.9)">1</text>
<text x="787.4" y="483.5" transform="rotate(-90 787.4 483.5)">1</text>
<text x="785.5" y="486" transform="rotate(-90 785.5 486)">1</text>
<text x="738.3" y="493.5">GND</text>
</g>
<g font-size="2.5">
<text x="745.8" y="9.1">DWG. NO.</text>
<text x="830.4" y="9.1">SHT</text>
<text x="841.3" y="9.1">REV.</text>
<text x="182.8" y="111.1">1</text>
<text x="761.3" y="337.9" transform="rotate(-90 761.3 337.9)">1</text>
<text x="774" y="337.9" transform="rotate(-90 774 337.9)">1</text>
<text x="786.7" y="337.9" transform="rotate(-90 786.7 337.9)">1</text>
<text x="799.4" y="337.9" transform="rotate(-90 799.4 337.9)">1</text>
<text x="747.9" y="537.8">SIZE</text>
<text x="760.8" y="537.8">FSCM NO.</text>
<text x="747.9" y="546.2">SCALE</text>
<text x="813.9" y="546.2">SHEET</text>
<text x="831.7" y="546.2">OF</text>
</g>
<g font-size="2.1">
<text x="689.5" y="506.1">DRAWN</text>
<text x="733.9" y="506.1">DATE</text>
<text x="689.5" y="513.7">CHECKED</text>
<text x="689.5" y="521.3">APPROVED</text>
<text x="689.5" y="529">APPROVED</text>
<text x="689.5" y="544.2">CONTRACT NUMBER:</text>
<text x="779.9" y="542.2">PRINTED:</text>
</g>
</svg>
